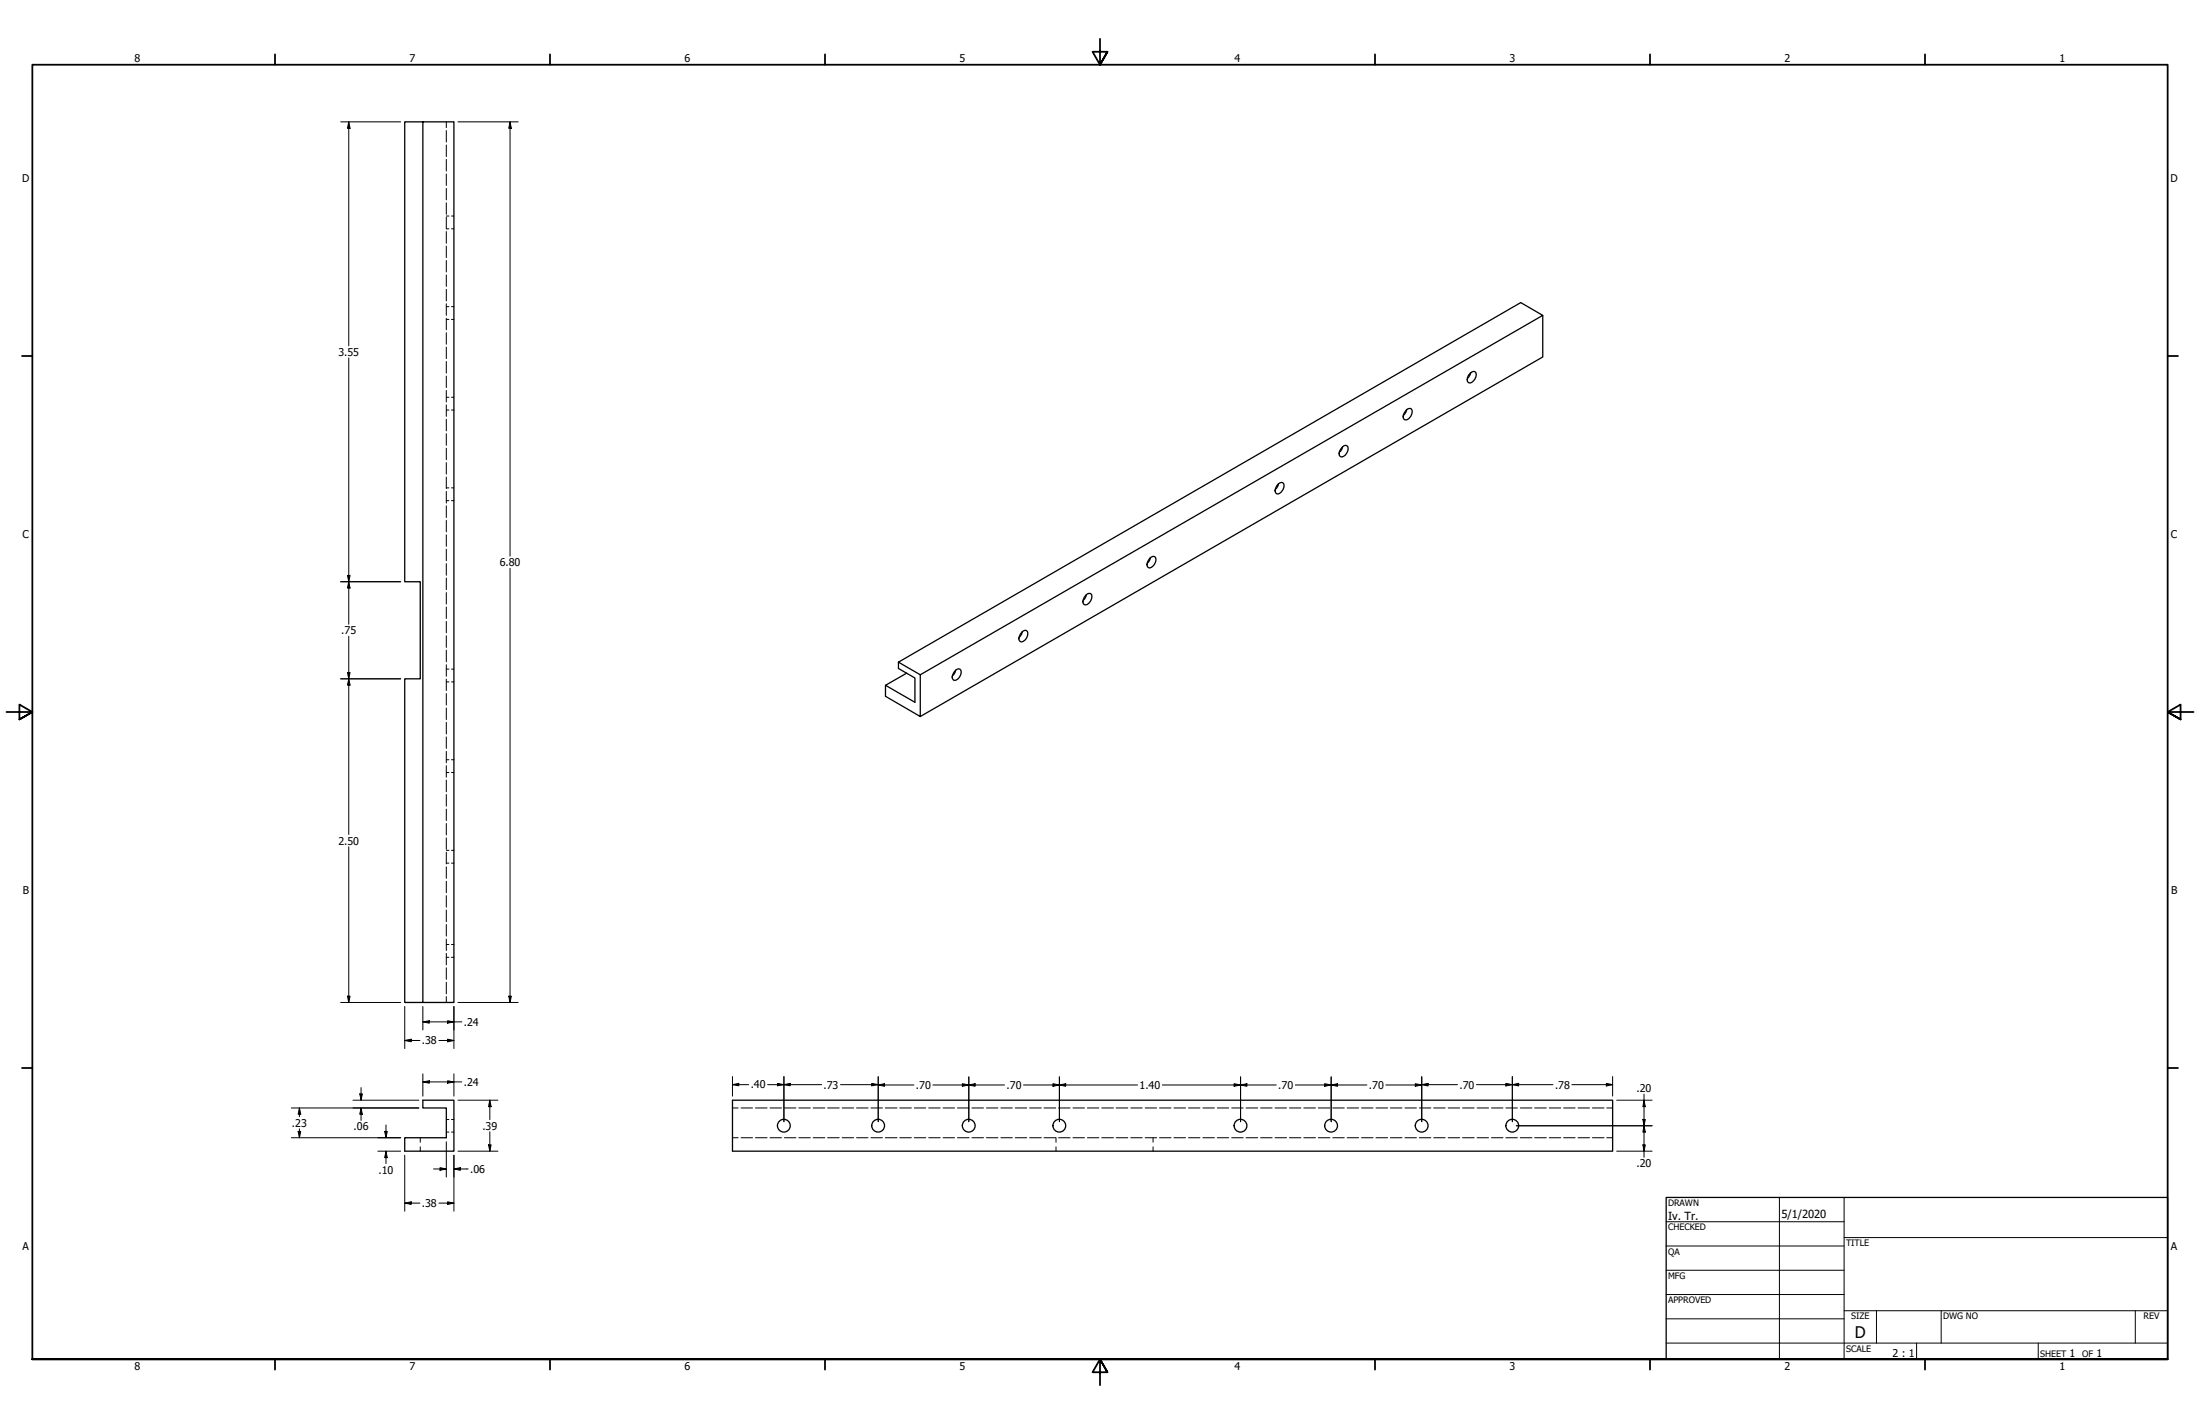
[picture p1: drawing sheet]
<svg xmlns="http://www.w3.org/2000/svg" width="864mm" height="559mm" viewBox="0 0 864 559" stroke-linecap="round" stroke-linejoin="round" font-family="sans-serif">
<!-- layer: Hidden (ANSI) -->
<g fill="none" stroke="#000" stroke-width=".39">
<path d="M175.2 47.8v2.3M175.2 51.2v4.6M175.2 56.9v4.6M175.2 62.5v4.6M175.2 68.3v4.5M175.2 73.9v4.5M175.2 79.6v4.5M175.2 85.2v4.6h1M175.2 90.9v4.5M175.2 96.6v4.5M175.2 84.8h1M177.2 89.8h1"/>
<path d="M177.2 84.8h1M175.2 102.2v4.5M175.2 107.9v4.5M175.2 113.5v4.6M175.2 119.2v4.6M175.2 124.9v4.5M175.2 130.6v4.5M175.2 136.2v4.5M175.2 125.3h1M175.2 120.3h1M177.2 125.3h1M177.2 120.3h1"/>
<path d="M175.2 141.9v4.5M175.2 147.6v4.5M175.2 153.2v4.5M175.2 158.9v4.5M175.2 155.9h1M177.2 155.9h1M175.2 164.5v4.6M175.2 170.2v4.6M175.2 175.9v4.5M175.2 160.9h1M177.2 160.9h1M175.2 181.5v4.6"/>
<path d="M175.2 187.2v4.5M175.2 192.8v4.6M175.2 198.5v4.6M175.2 196.5h1M175.2 191.5h1M177.2 196.5h1M177.2 191.5h1M175.2 204.2v4.5M175.2 209.9v4.5M175.2 215.5v4.5M175.2 221.2v4.5M175.2 226.8v4.6"/>
<path d="M175.2 232.5v4.5M175.2 238.2v4.5M175.2 243.8v4.5M175.2 249.5v4.6M175.2 255.1v4.6M175.2 260.9v4.5M175.2 266.5v4.5M175.2 272.2v4.5M175.2 277.8v4.6M175.2 267.6h1M175.2 262.6h1M177.2 267.6h1"/>
<path d="M177.2 262.6h1M175.2 283.5v4.5M175.2 289.2v4.5M175.2 294.8v4.5M175.2 298.1h1M177.2 298.1h1M175.2 300.5v4.5M175.2 306.1v4.6M175.2 311.8v4.6M175.2 317.5v4.5M175.2 303.1h1M177.2 303.1h1"/>
<path d="M175.2 323.2v4.5M175.2 328.8v4.5M175.2 334.5v4.5M175.2 338.7h1M175.2 333.7h1M177.2 338.7h1M177.2 333.7h1M175.2 340.2v4.5M175.2 345.8v4.5M175.2 351.5v4.5M175.2 357.1v4.6M175.2 362.8v4.5"/>
<path d="M175.2 368.5v4.5M175.2 374.1v4.6M175.2 379.8v4.5M175.2 375.7h1M175.2 370.6h1M177.2 375.7h1M177.2 370.6h1M175.2 385.4v4.6M175.2 391.1v2.3M175.2 439.3h1M177.2 439.3h1M287.5 434.8h2.3"/>
<path d="M290.9 434.8h4.5M296.5 434.8h4.6M302.3 434.8h4.5M307.9 434.8h4.5M313.6 434.8h4.5M319.2 434.8h4.6M324.9 434.8h4.5M330.6 434.8h4.5M336.2 434.8h4.5M341.9 434.8h4.5M347.5 434.8h4.6M353.2 434.8h4.6"/>
<path d="M358.9 434.8h4.5M364.6 434.8h4.5M370.2 434.8h4.5M375.9 434.8h4.5M381.5 434.8h4.6M387.2 434.8h4.5M392.9 434.8h4.5M398.5 434.8h4.5M404.2 434.8h4.5M409.8 434.8h4.6M415.5 434.8h4.6M421.2 434.8h4.5"/>
<path d="M426.8 434.8h4.6M432.5 434.8h4.6M438.1 434.8h4.6M443.9 434.8h4.5M449.5 434.8h4.5M455.2 434.8h4.5M460.8 434.8h4.6M466.5 434.8h4.5M472.2 434.8h4.5M477.8 434.8h4.5M483.5 434.8h4.5M489.1 434.8h4.6"/>
<path d="M494.9 434.8h4.5M500.5 434.8h4.5M506.2 434.8h4.5M511.8 434.8h4.6M517.5 434.8h4.5M523.2 434.8h4.5M528.8 434.8h4.5M534.5 434.8h4.5M540.1 434.8h4.6M545.8 434.8h4.6M551.5 434.8h4.5M557.1 434.8h4.6"/>
<path d="M562.8 434.8h4.5M568.5 434.8h4.5M574.1 434.8h4.6M579.8 434.8h4.5M585.5 434.8h4.5M591.1 434.8h4.5M596.8 434.8h4.5M602.4 434.8h4.6M608.1 434.8h4.5M613.8 434.8h4.5M619.4 434.8h4.6M625.1 434.8h4.6"/>
<path d="M630.7 434.8h2.3M165 446.5v1.7M165 450v1.7M175.2 444.2h1M177.2 444.2h1M287.5 446.5h2.3M290.9 446.5h4.5M296.5 446.5h4.6M302.3 446.5h4.5M307.9 446.5h4.5M313.6 446.5h4.5M319.2 446.5h4.6"/>
<path d="M324.9 446.5h4.5M330.6 446.5h4.5M336.2 446.5h4.5M341.9 446.5h4.5M347.5 446.5h4.6M353.2 446.5h4.6M358.9 446.5h4.5M364.6 446.5h4.5M370.2 446.5h4.5M375.9 446.5h4.5M381.5 446.5h4.6M387.2 446.5h4.5"/>
<path d="M392.9 446.5h4.5M398.5 446.5h4.5M404.2 446.5h4.5M409.8 446.5h4.6M414.5 446.5v1.7M414.5 450v1.7M415.5 446.5h4.6M421.2 446.5h4.5M426.8 446.5h4.6M432.5 446.5h4.6M438.1 446.5h4.6M443.9 446.5h4.5"/>
<path d="M449.5 446.5h4.5M452.6 446.5v1.7M452.6 450v1.7M455.2 446.5h4.5M460.8 446.5h4.6M466.5 446.5h4.5M472.2 446.5h4.5M477.8 446.5h4.5M483.5 446.5h4.5M489.1 446.5h4.6M494.9 446.5h4.5M500.5 446.5h4.5"/>
<path d="M506.2 446.5h4.5M511.8 446.5h4.6M517.5 446.5h4.5M523.2 446.5h4.5M528.8 446.5h4.5M534.5 446.5h4.5M540.1 446.5h4.6M545.8 446.5h4.6M551.5 446.5h4.5M557.1 446.5h4.6M562.8 446.5h4.5M568.5 446.5h4.5"/>
<path d="M574.1 446.5h4.6M579.8 446.5h4.5M585.5 446.5h4.5M591.1 446.5h4.5M596.8 446.5h4.5M602.4 446.5h4.6M608.1 446.5h4.5M613.8 446.5h4.5M619.4 446.5h4.6M625.1 446.5h4.6M630.7 446.5h2.3"/>
</g>
<!-- layer: Visible (ANSI) -->
<g fill="none" stroke="#000" stroke-width=".51">
<path d="M166 47.8h12.2v345.6h-19.3v-127h6.1v-38.1h-6.1v-180.5h7.1v345.6M605.6 123.8v16.3l-244.3 141.1M577.1 146.5l1.3-.8 .6 .2a2.89 2.89 0 0 1-2.5 4.3 2.51 2.51 0 0 1 .6-3.7zM577.3 146.2l-.2 .9-1.1 1.4M526.8 175.6l.6-.6 1.3-.1a2.89 2.89 0 0 1-2.5 4.3 2.35 2.35 0 0 1 .6-3.6zM527 175.3l-.6 1.6-.7 .6M551.9 161l.7-.5 1.2-.2a2.92 2.92 0 0 1-2.4 4.4 2.4 2.4 0 0 1 .5-3.7zM552.2 160.8l-.3 .8-1 1.5M501.6 190.1l1.4-.8 .6 .1a2.89 2.89 0 0 1-2.5 4.3 2.41 2.41 0 0 1 .5-3.6zM501.9 189.8l-.7 1.7-.6 .6M451.4 219.1l1.3-.8 .6 .1a2.89 2.89 0 0 1-2.5 4.4 2.02 2.02 0 0 1 0-2.9zM451.6 218.8l-.7 1.7-.6 .6"/>
<path d="M426.2 233.6l.6-.6 1.3-.1a2.92 2.92 0 0 1-2.5 4.4 2.4 2.4 0 0 1 .6-3.7zM426.5 233.4l-.7 1.6-.7 .6M352.7 259.8v2.5l6.5 3.8v9.5l-11.6-6.7 8.3-4.7M352.7 259.8l8.6 5v16.4l-13.7-8v-4.3M352.7 259.8l244.3-141.1 8.6 5.1-244.3 141M401.1 248.2l.6-.6 1.3-.1a2.86 2.86 0 0 1-2.5 4.3 2.02 2.02 0 0 1 0-2.9zM401.3 247.8l-.2 .9-1.1 1.5M374.9 263.3l.6-.6 1.3-.1a2.89 2.89 0 0 1-2.5 4.3 2.02 2.02 0 0 1 0-2.9zM375.2 263l-.3 .8-1.1 1.4M166 431.7h12.2v20h-19.3v-5.2h16.3v-11.7h-9.2zM287.5 431.7h345.5v20h-345.5z"/>
<circle cx="307.7" cy="441.7" r="2.51"/>
<circle cx="344.7" cy="441.7" r="2.51"/>
<circle cx="380.3" cy="441.7" r="2.51"/>
<circle cx="415.8" cy="441.7" r="2.51"/>
<circle cx="486.9" cy="441.7" r="2.51"/>
<circle cx="522.5" cy="441.7" r="2.51"/>
<circle cx="558.1" cy="441.7" r="2.51"/>
<circle cx="593.6" cy="441.7" r="2.51"/>
</g>
<!-- layer: Border (ANSI) -->
<g fill="none" stroke="#000" stroke-width=".7">
<path d="M431.8 15.2v10.2l-2.9-5.1h5.8l-2.9 5.1 2.9-5.1M107.9 21.3v4.1M215.9 21.3v4.1M323.8 21.3v4.1M539.8 21.3v4.1M647.7 21.3v4.1M755.6 21.3v4.1M8.6 139.7h4.1M850.9 139.7h4.1M2.5 279.4h10.2l-5.1-2.9v5.8l5.1-2.9-5.1 2.9M861.1 279.4h-10.2l5.1-2.9v5.8l-5.1-2.9 5.1 2.9M8.6 419.1h4.1"/>
<path d="M850.9 419.1h4.1M12.7 533.4v-508h838.2v508h-838.2h838.2M107.9 533.4v4.1M215.9 533.4v4.1M323.8 533.4v4.1M434.7 538.5l-2.9-5.1 2.9 5.1h-5.8l2.9-5.1v10.2M539.8 533.4v4.1M647.7 533.4v4.1M755.6 533.4v4.1"/>
</g>
<!-- layer: Title (ANSI) -->
<g fill="none" stroke="#000" stroke-width=".39">
<path d="M654 479.4h69.9M698.5 469.9v63.5M723.9 469.9v63.5M654 488.9h69.9M654 498.5h69.9M723.9 485.6h127M654 508h69.9M654 517.5h69.9M723.9 514.3h127M736.6 514.3v12.7M762 514.3v12.7M838.2 514.3v12.7"/>
<path d="M654 527h196.9M752.3 527v6.4M800.1 527v6.4"/>
</g>
<path d="M654 469.9h196.9v63.5h-196.9z" fill="none" stroke="#000" stroke-width=".51"/>
<!-- layer: Dimension (ANSI) -->
<g fill="none" stroke="#000" stroke-width=".39">
<path d="M133.7 47.8h23.6M136.9 47.8l.5 2.6h-1zM136.9 47.8v87.9M179.8 47.8h23.6M200.2 47.8l.5 2.6h-1zM200.2 47.8v170.4M136.9 140.5v104.5M133.7 228.3h23.6M136.4 225.8h1l-.5 2.5zM136.9 228.3l.5 2.5h-1zM200.2 223v170.4M136.9 249.7v77.8"/>
<path d="M133.7 266.4h23.6M136.4 263.9h1l-.5 2.5zM136.9 266.4l.5 2.5h-1zM136.9 332.3v61.1M133.7 393.4h23.6M136.4 390.9h1l-.5 2.5zM158.9 395v16.5M166 395v9.2M178.2 395v16.5M179.8 393.4h23.6M199.7 390.9h1l-.5 2.5zM158.9 408.3l2.5-.5v1z"/>
<path d="M158.9 408.3h5.9M166 401l2.5-.4v.9zM166 401h15.3M172.3 408.3h5.9M175.7 407.8l2.5 .5-2.5 .5zM175.7 400.6l2.5 .4-2.5 .5zM114.4 434.8h50M117.5 434.8l.5 2.5h-1zM117.5 434.8v3.4M138.6 431.7h25.8M141.2 429.3h1l-.5 2.4zM141.7 434.8l.5 2.5h-1z"/>
<path d="M141.7 426.8v4.9M141.7 434.8v4.9M166 424.6l2.5-.5v1zM166 421.4v8.7M166 424.6h15.3M175.7 424.1l2.5 .5-2.5 .5zM178.2 421.4v8.7M179.8 431.7h15.7M192.3 431.7l.5 2.6h-1zM192.3 431.7v7.7M287.5 425.6l2.5-.5v1zM287.5 425.6h6.4"/>
<path d="M287.5 422.5v7.6M301.3 425.6h21.2M305.2 425.1l2.5 .5-2.5 .5zM307.7 425.6l2.5-.5v1zM307.7 422.5v17.7M329.9 425.6h14.8M342.2 425.1l2.5 .5-2.5 .5zM344.7 425.8l2.5-.5v1zM344.7 422.5v17.7M344.7 425.8h14.1M366.2 425.8h28.1M377.8 425.3l2.5 .5-2.5 .5z"/>
<path d="M380.3 425.8l2.5-.5v1zM380.3 422.6v17.6M401.8 425.8h44.7M413.3 425.3l2.6 .5-2.6 .5zM415.9 425.8l2.4-.5v1zM415.9 422.6v17.6M456.2 425.8h44.8M484.4 425.3l2.6 .5-2.6 .5zM487 425.8l2.5-.5v1zM487 422.6v17.6M508.4 425.8h28.2M520 425.3l2.5 .5-2.5 .5z"/>
<path d="M522.5 425.8l2.5-.5v1zM522.5 422.6v17.6M544 425.8h14.1M555.6 425.3l2.5 .5-2.5 .5zM558.1 425.6l2.5-.5v1zM558.1 425.6h14M558.1 422.5v17.7M579.6 425.6h30M591.1 425.1l2.6 .5-2.6 .5zM593.7 425.6l2.4-.5v1zM593.7 422.5v17.7M617 425.6h16"/>
<path d="M630.6 425.1l2.4 .5-2.4 .5zM633 422.5v7.6M634.6 431.7h13.9M644.9 439.3h1l-.5 2.5zM645.4 431.7l.5 2.6h-1zM645.4 429.4v24.8M114.4 446.5h42.9M117 444h1l-.5 2.5zM117.5 443v3.5M148.3 451.7h9M151 444h1l-.5 2.5zM151.5 451.7l.5 2.6h-1z"/>
<path d="M151.5 441.5v5M151.5 451.7v4.9M158.9 453.3v22M170.2 458.7h5M172.7 458.2l2.5 .5-2.5 .5zM175.2 448.1v13.8M178.2 458.7l2.5-.5v1zM178.2 453.3v22M178.2 458.7h5.6M179.8 451.7h15.7M191.8 449.3h1l-.5 2.4zM192.3 444.1v7.6"/>
<path d="M595.2 441.8h53.3M634.6 451.7h13.9M644.9 449.3h1l-.5 2.4zM645.4 441.8l.5 2.4h-1zM158.9 472.1l2.5-.5v1zM158.9 472.1h5.9M172.3 472.1h5.9M175.7 471.6l2.5 .5-2.5 .5z"/>
</g>
<g fill="#000">
<path d="M136.9 47.8l.5 2.6h-1z" fill-rule="evenodd"/>
<path d="M200.2 47.8l.5 2.6h-1z" fill-rule="evenodd"/>
<path d="M136.4 225.8h1l-.5 2.5z" fill-rule="evenodd"/>
<path d="M136.9 228.3l.5 2.5h-1z" fill-rule="evenodd"/>
<path d="M136.4 263.9h1l-.5 2.5z" fill-rule="evenodd"/>
<path d="M136.9 266.4l.5 2.5h-1z" fill-rule="evenodd"/>
<path d="M136.4 390.9h1l-.5 2.5z" fill-rule="evenodd"/>
<path d="M199.7 390.9h1l-.5 2.5z" fill-rule="evenodd"/>
<path d="M158.9 408.3l2.5-.5v1z" fill-rule="evenodd"/>
<path d="M166 401l2.5-.4v.9z" fill-rule="evenodd"/>
<path d="M175.7 407.8l2.5 .5-2.5 .5z" fill-rule="evenodd"/>
<path d="M175.7 400.6l2.5 .4-2.5 .5z" fill-rule="evenodd"/>
<path d="M117.5 434.8l.5 2.5h-1z" fill-rule="evenodd"/>
<path d="M141.2 429.3h1l-.5 2.4z" fill-rule="evenodd"/>
<path d="M141.7 434.8l.5 2.5h-1z" fill-rule="evenodd"/>
<path d="M166 424.6l2.5-.5v1z" fill-rule="evenodd"/>
<path d="M175.7 424.1l2.5 .5-2.5 .5z" fill-rule="evenodd"/>
<path d="M192.3 431.7l.5 2.6h-1z" fill-rule="evenodd"/>
<path d="M287.5 425.6l2.5-.5v1z" fill-rule="evenodd"/>
<path d="M305.2 425.1l2.5 .5-2.5 .5z" fill-rule="evenodd"/>
<path d="M307.7 425.6l2.5-.5v1z" fill-rule="evenodd"/>
<path d="M342.2 425.1l2.5 .5-2.5 .5z" fill-rule="evenodd"/>
<path d="M344.7 425.8l2.5-.5v1z" fill-rule="evenodd"/>
<path d="M377.8 425.3l2.5 .5-2.5 .5z" fill-rule="evenodd"/>
<path d="M380.3 425.8l2.5-.5v1z" fill-rule="evenodd"/>
<path d="M413.3 425.3l2.6 .5-2.6 .5z" fill-rule="evenodd"/>
<path d="M415.9 425.8l2.4-.5v1z" fill-rule="evenodd"/>
<path d="M484.4 425.3l2.6 .5-2.6 .5z" fill-rule="evenodd"/>
<path d="M487 425.8l2.5-.5v1z" fill-rule="evenodd"/>
<path d="M520 425.3l2.5 .5-2.5 .5z" fill-rule="evenodd"/>
<path d="M522.5 425.8l2.5-.5v1z" fill-rule="evenodd"/>
<path d="M555.6 425.3l2.5 .5-2.5 .5z" fill-rule="evenodd"/>
<path d="M558.1 425.6l2.5-.5v1z" fill-rule="evenodd"/>
<path d="M591.1 425.1l2.6 .5-2.6 .5z" fill-rule="evenodd"/>
<path d="M593.7 425.6l2.4-.5v1z" fill-rule="evenodd"/>
<path d="M630.6 425.1l2.4 .5-2.4 .5z" fill-rule="evenodd"/>
<path d="M644.9 439.3h1l-.5 2.5z" fill-rule="evenodd"/>
<path d="M645.4 431.7l.5 2.6h-1z" fill-rule="evenodd"/>
<path d="M117 444h1l-.5 2.5z" fill-rule="evenodd"/>
<path d="M151 444h1l-.5 2.5z" fill-rule="evenodd"/>
<path d="M151.5 451.7l.5 2.6h-1z" fill-rule="evenodd"/>
<path d="M172.7 458.2l2.5 .5-2.5 .5z" fill-rule="evenodd"/>
<path d="M178.2 458.7l2.5-.5v1z" fill-rule="evenodd"/>
<path d="M191.8 449.3h1l-.5 2.4z" fill-rule="evenodd"/>
<path d="M644.9 449.3h1l-.5 2.4z" fill-rule="evenodd"/>
<path d="M645.4 441.8l.5 2.4h-1z" fill-rule="evenodd"/>
<path d="M158.9 472.1l2.5-.5v1z" fill-rule="evenodd"/>
<path d="M175.7 471.6l2.5 .5-2.5 .5z" fill-rule="evenodd"/>
</g>
<text font-size="6.3" x="728.1" y="524.9">D</text>
<g font-size="4.4">
<text x="654.8" y="478.7">Iv. Tr.</text>
<text x="699.3" y="478">5/1/2020</text>
</g>
<g font-size="4.2">
<text x="52.8" y="24.4">8</text>
<text x="160.8" y="24.4">7</text>
<text x="268.7" y="24.4">6</text>
<text x="376.7" y="24.4">5</text>
<text x="484.6" y="24.4">4</text>
<text x="592.6" y="24.4">3</text>
<text x="700.5" y="24.4">2</text>
<text x="808.5" y="24.4">1</text>
<text x="8.8" y="71.4">D</text>
<text x="852" y="71.4">D</text>
<text x="132.8" y="139.6">3.55</text>
<text x="8.9" y="211.1">C</text>
<text x="852.2" y="211.1">C</text>
<text x="196.2" y="222.1">6.80</text>
<text x="134" y="248.9">.75</text>
<text x="132.8" y="331.4">2.50</text>
<text x="9" y="350.8">B</text>
<text x="852.2" y="350.8">B</text>
<text x="182.1" y="402.6">.24</text>
<text x="165.6" y="409.8">.38</text>
<text x="182.1" y="426.1">.24</text>
<text x="294.7" y="427.1">.40</text>
<text x="323.3" y="427.2">.73</text>
<text x="359.5" y="427.3">.70</text>
<text x="395.1" y="427.3">.70</text>
<text x="447.3" y="427.3">1.40</text>
<text x="501.8" y="427.3">.70</text>
<text x="537.3" y="427.3">.70</text>
<text x="572.9" y="427.2">.70</text>
<text x="610.4" y="427.2">.78</text>
<text x="642.4" y="428.5">.20</text>
<text x="114.6" y="442.2">.23</text>
<text x="138.8" y="443.5">.06</text>
<text x="189.4" y="443.3">.39</text>
<text x="148.6" y="460.6">.10</text>
<text x="184.6" y="460.2">.06</text>
<text x="642.4" y="458.1">.20</text>
<text x="165.6" y="473.6">.38</text>
<text x="8.9" y="490.5">A</text>
<text x="852.2" y="490.5">A</text>
<text x="742.9" y="532.6">2 : 1</text>
<text x="812.4" y="532.6">1</text>
<text x="823" y="532.6">1</text>
<text x="52.8" y="537.5">8</text>
<text x="160.8" y="537.5">7</text>
<text x="268.7" y="537.5">6</text>
<text x="376.7" y="537.5">5</text>
<text x="484.6" y="537.5">4</text>
<text x="592.6" y="537.5">3</text>
<text x="700.5" y="537.5">2</text>
<text x="808.5" y="537.5">1</text>
</g>
<g font-size="3.5">
<text x="654.8" y="473.2">DRAWN</text>
<text x="654.8" y="482.8">CHECKED</text>
<text x="724.7" y="488.9">TITLE</text>
<text x="654.8" y="492.3">QA</text>
<text x="654.8" y="501.8">MFG</text>
<text x="654.8" y="511.4">APPROVED</text>
<text x="726.7" y="517.7">SIZE</text>
<text x="762.8" y="517.7">DWG NO</text>
<text x="841.4" y="517.7">REV</text>
<text x="724.7" y="530.4">SCALE</text>
<text x="800.9" y="532.6">SHEET</text>
<text x="817.4" y="532.6">OF</text>
</g>
</svg>
